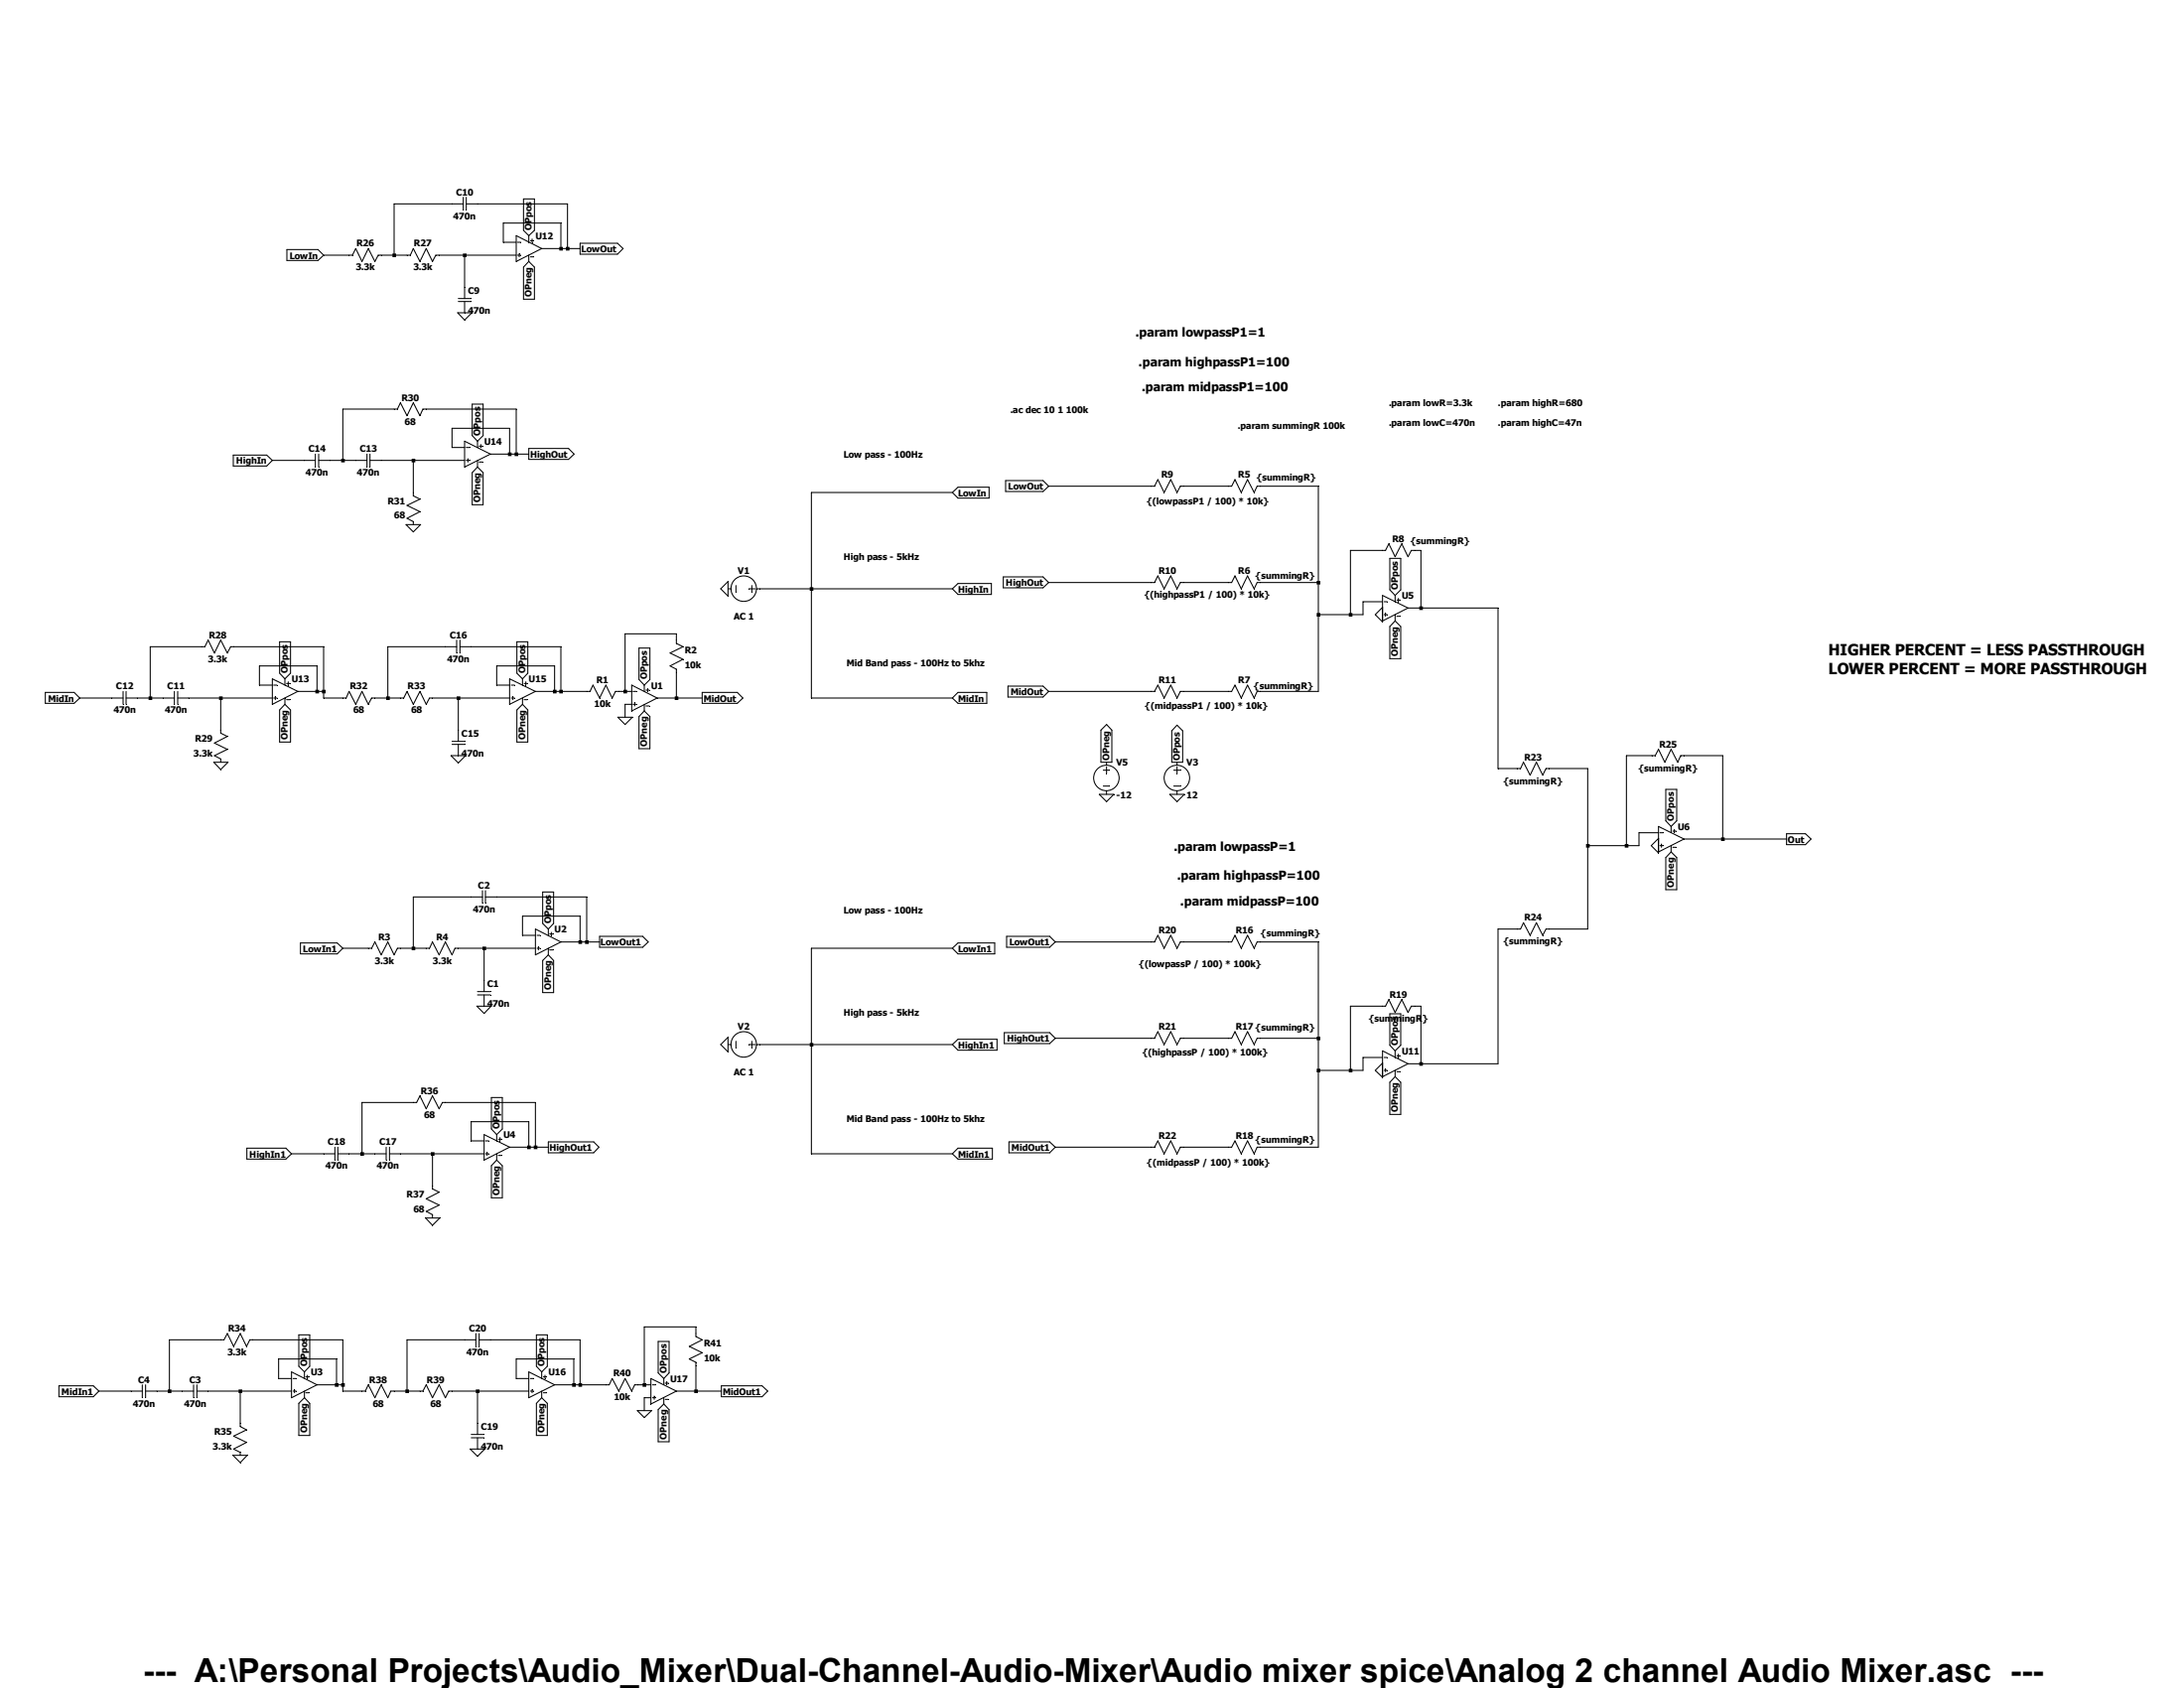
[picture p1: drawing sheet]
<svg xmlns="http://www.w3.org/2000/svg" width="279mm" height="216mm" viewBox="0 0 279 216" stroke-linecap="round" stroke-linejoin="round" font-family="sans-serif">
<g fill="none" stroke="#000" stroke-width=".13">
<path d="M36.7 31.9h4l.7 .7-.7 .7h-4zM41.4 32.6h3.7l.4-.8 .8 1.6 .8-1.6 .9 1.6 .4-.8h4.1l.4-.8 .8 1.6 .8-1.6 .8 1.6 .5-.8h10.2M58.6 38.2h1.7M58.6 38.6h1.7M59.3 26.1h-8.9v6.5M59.3 25.2v1.7M59.4 32.6v5.6M59.4 38.6v1.4M59.6 26.1h13v5.7M59.6 25.2v1.7M66 30.1l3.3 1.7-3.3 1.6zM66 31h-1.6v-2.5h7.4v3.3"/>
<path d="M66.2 32.6h.4M66.2 31h.4M66.4 32.4v.5M67 25.4h1.4v4.1l-.8 .6-.6-.6zM67.6 30.1v.9M67.6 32.6v.8M67.6 33.4l.8 .8v4.1h-1.4v-4.1zM67.9 30.8h.4M67.9 32.9h.4M68.1 30.6v.4M69.3 31.8h4.9M74.2 31.1h4.8l.7 .7-.7 .7h-4.8z"/>
<path d="M29.8 58.2h4.3l.7 .7-.7 .7h-4.3zM34.8 58.9h5.5M40.3 58.1v1.6M40.8 58.9h6.1M40.8 58.1v1.6M46.9 58.1v1.6M47.3 58.9h12.1M47.3 58.1v1.6M52.9 58.9v4.5l.8 .4-1.6 .8 1.6 .8-1.6 .9 .8 .4v.4M58.5 40h1.9l-1 .9zM59.4 56.4l3.3 1.7-3.3 1.6zM59.4 57.2h-1.6v-2.4h7.4v3.3"/>
<path d="M59.6 58.9h.5M59.6 57.2h.5M59.9 58.7v.4M60.4 51.7h1.4v4l-.7 .7-.7-.7zM61.1 56.4v.8M61.1 58.9v.8M61.1 59.7l.7 .8v4.1h-1.4v-4.1zM61.3 57.1h.4M61.3 59.1h.4M61.5 56.9v.3M62.7 58.1h4.9M66 58.1v-5.8h-11.9l-.4 .9-.8-1.7-.8 1.7-.9-1.7-.4 .8h-6.9v6.6"/>
<path d="M67.6 57.4h5.1l.7 .7-.7 .7h-5.1zM51.9 67.1h1.9l-.9 .9zM93.1 75.3h.4M93.1 74.4v1.8l-.9-.9zM94.1 74.9v.8M95.8 75.3h.8M96.2 74.9v.8M96.8 75.3h25M121.8 63h-18v26.3h18M121.8 63l.8-.7h3.9v1.4h-3.9zM121.8 75.3l.8-.7h4.2v1.4h-4.2zM128.4 73.8h5l.8 .7-.8 .7h-5z"/>
<path d="M128.7 61.5h4.7l.8 .7-.8 .7h-4.7zM134.2 62.2h13.5l.4-.9 .8 1.7 .9-1.7 .8 1.7 .4-.8h6.6l.4-.9 .8 1.7 .8-1.7 .8 1.7 .4-.8h7.9v26.2h-7.9l-.4 .9-.8-1.7-.8 1.7-.8-1.7-.4 .8h-6.6l-.4 .9-.8-1.7-.9 1.7-.8-1.7-.4 .8h-13.5M134.2 74.5h13.5l.4-.8 .8 1.6 .9-1.6 .8 1.6 .4-.8h6.6l.4-.8 .8 1.6 .8-1.6 .8 1.6 .4-.8h7.9M176.9 77.7l-1 .9 1 .9v-3.3l3.2 1.6M176.9 77h-2.5v1.6h-5.7M177.1 77h.4M177.1 78.6h.4M177.2 78.4v.4M177.8 71.4h1.4v4l-.7 .8-.7-.8zM178.5 76.2v.8M178.5 78.6v.8M178.5 79.4l.7 .7v4.1h-1.4v-4.1z"/>
<path d="M178.7 76.8h.4M178.7 78.8h.4M178.9 76.5v.5M180.1 77.8l-3.2 1.6M180.1 77.8h11.5v20.5h2.9l.4-.8 .8 1.6 .9-1.6 .8 1.6 .4-.8h5.3v20.5h-5.3l-.4 .8-.8-1.6-.9 1.6-.8-1.6-.4 .8h-2.9v17.3h-11.5M181.8 77.8v-7.4h-1.2l-.5 .8-.8-1.6-.8 1.6-.8-1.6-.5 .8h-4.4v8.2M5.8 88.6h3.7l.7 .7-.7 .7h-3.7zM10.2 89.3h5.5M15.7 88.4v1.7M16.1 89.3h6.2M16.1 88.4v1.7M19.2 89.3v-6.6h7l.4-.8 .8 1.6 .8-1.6 .9 1.6 .4-.8h11.9v6.6h2.9l.4-.9 .8 1.7 .8-1.7 .8 1.7 .4-.8h4.1l.5-.9 .8 1.7 .8-1.7 .8 1.7 .4-.8h10.3"/>
<path d="M22.3 88.4v1.7M22.7 89.3h12.1M22.7 88.4v1.7M27.3 97.5h1.9l-1 .9zM28.2 89.3v4.5l.9 .4-1.7 .8 1.7 .8-1.7 .8 .8 .5v.4M34.8 86.8l3.3 1.6-3.3 1.7zM34.8 87.6h-1.6v-2.4h7.4v3.2M35 89.3h.4M35 87.6h.4M35.2 89.1v.4M35.8 82.1h1.4v4l-.8 .7-.6-.7zM36.4 86.8v.8"/>
<path d="M36.4 89.3v.8M36.4 90.1l.8 .7v4.1h-1.4v-4.1zM36.7 87.4h.4M36.7 89.5h.4M36.9 87.2v.4M38.1 88.4h3.3M57.7 96.6h1.9l-1 1zM57.8 94.8h1.6M57.8 95.2h1.6M58.4 82.7h-8.8v6.6M58.4 81.9v1.6M58.6 89.3v5.5"/>
<path d="M58.6 95.2v1.4M58.8 82.7h13v5.7M58.8 81.9v1.6M65.2 87.6h-1.7v-2.4h7.5v3.2M65.2 86.8l3.3 1.6-3.3 1.7zM65.4 89.3h.4M65.4 87.6h.4M65.6 89.1v.4M66.1 82.1h1.4v4l-.7 .7-.7-.7zM66.1 90.8l.7-.7 .7 .7v4.1h-1.4zM66.8 86.8v.8M66.8 89.3v.8"/>
<path d="M67.1 87.4h.3M67.1 89.5h.3M67.3 87.2v.4M68.5 88.4h7l.4-.8 .8 1.7 .8-1.7 .8 1.7 .4-.9h2.1M79 91.7h1.9l-.9 1zM80 88.4v-7.3h6.5v1.2l.9 .4-1.7 .8 1.7 .8-1.7 .9 .8 .4v3.7M80.8 87.6l3.3 1.7-3.3 1.6zM80.8 90.1h-.8v1.6M81 88.4h.4M81 90.1h.4M81.2 89.9v.4M81.7 82.9h1.4v4l-.7 .7-.7-.7z"/>
<path d="M82.4 87.6v.8M82.4 90.1v.8M82.4 90.9l.7 .8v4.1h-1.4v-4.1zM82.6 88.3h.5M82.6 90.3h.5M82.8 88.1v.3M84.1 89.3h5.7M89.8 88.6h4.5l.7 .7-.7 .7h-4.5zM121.8 89.3l.8-.7h3.6v1.4h-3.6zM128.9 87.8h4.5l.8 .6-.8 .8h-4.5zM141.1 98.5h.8M141.6 97.5v.4"/>
<path d="M141.6 98.1v.8M141.6 92.7l.6 .7v4.1h-1.4v-4.1zM150.2 98.5h.8M150.6 97.5v.4M150.6 98.1v.8M150.6 92.8l.7 .7v4h-1.4v-4zM61.7 114.7h-8.8v6.6M61.7 113.9v1.6M62.1 114.7h13v5.8M62.1 113.9v1.6M68.5 119.6h-1.7v-2.4h7.4v3.3M68.5 118.8l3.3 1.7-3.3 1.6z"/>
<path d="M68.7 119.6h.4M69.4 114.1h1.4v4l-.7 .7-.7-.7zM70.1 118.8v.8M70.3 119.5h.4M70.5 119.3v.3M76.7 119.8h5.5l.7 .7-.7 .7h-5.5zM128.8 119.8h5.5l.7 .7-.7 .7h-5.5zM140.6 101.6h1.9l-.9 .9zM141.1 100.5h.8M141.6 101.2v.4M149.6 101.6h1.9l-.9 .9zM150.2 100.5h.8"/>
<path d="M150.6 101.2v.4M212.2 107.2l-1 1 1 .9v-3.4l3.2 1.6M212.2 106.5h-2.5v1.7h-6.6M212.3 106.5h.5M212.3 108.2h.5M212.6 107.9v.5M213.1 101h1.4v4l-.7 .7-.7-.7zM213.8 105.7v.8M213.8 108.2v.8M213.8 109l.7 .7v4.1h-1.4v-4.1zM214 106.3h.4M214 108.4h.4"/>
<path d="M214.2 106.1v.4M215.4 107.3l-3.2 1.7M215.4 107.3h13.2M220.4 107.3v-10.7h-5.4l-.4 .9-.8-1.7-.8 1.7-.8-1.7-.4 .8h-3.7v11.6M228.6 106.6h2.4l.7 .7-.7 .7h-2.4zM38.4 120.6h4.7l.8 .7-.8 .7h-4.7zM43.9 121.3h3.6l.5-.8 .8 1.6 .8-1.6 .8 1.6 .4-.8h4.1l.4-.8 .9 1.6 .8-1.6 .8 1.6 .4-.8h10.3M61 128.7h1.8l-.9 .9zM61.1 126.8h1.6M61.1 127.3h1.6M61.9 121.3v5.5M61.9 127.3v1.4"/>
<path d="M68.7 121.3h.4M68.9 121.1v.4M70.1 121.3v.8M70.1 122.1l.7 .8v4.1h-1.4v-4.1zM70.3 121.5h.4M71.8 120.5h4.9M93.1 133.6h.4M93.1 132.7v1.8l-.9-.9zM94.1 133.2v.8M95.8 133.6h.8M96.2 133.2v.8M96.8 133.6h25"/>
<path d="M121.8 121.3h-18v26.3h18M121.8 121.3l.8-.7h4.7v1.4h-4.7zM121.8 133.6l.8-.7h5v1.4h-5zM128.5 132.1h5.8l.7 .7-.7 .7h-5.8zM135 120.5h12.7l.4-.9 .8 1.7 .9-1.7 .8 1.7 .4-.8h6.6l.4-.9 .8 1.7 .8-1.7 .8 1.7 .4-.8h7.9v26.2h-7.9l-.4 .9-.8-1.7-.8 1.7-.8-1.7-.4 .8h-6.6l-.4 .9-.8-1.7-.9 1.7-.8-1.7-.4 .8h-12.7M135 132.8h12.7l.4-.8 .8 1.6 .9-1.6 .8 1.6 .4-.8h6.6l.4-.8 .8 1.6 .8-1.6 .8 1.6 .4-.8h7.9M176.9 136l-1 .9 1 .9v-3.4l3.2 1.7M176.9 135.3h-2.5v1.6h-5.7M177.1 135.3h.4M177.1 136.9h.4M177.2 136.7v.4M177.8 129.7h1.4v4l-.7 .7-.7-.7z"/>
<path d="M178.5 134.4v.9M178.5 136.9v.8M178.5 137.7l.7 .7v4.1h-1.4v-4.1zM178.7 135h.4M178.7 137.1h.4M178.9 134.8v.5M180.1 136.1l-3.2 1.6M181.8 136.1v-7.4h-1.2l-.5 .8-.8-1.7-.8 1.7-.8-1.7-.5 .9h-4.4v8.2M31.6 146.9h5l.7 .7-.7 .7h-5zM37.3 147.6h5.5M42.8 146.7v1.7M43.2 147.6h6.2"/>
<path d="M43.2 146.7v1.7M49.4 146.7v1.7M49.8 147.6h12.1M49.8 146.7v1.7M54.4 155.8h1.9l-1 .9zM55.3 147.6v4.5l.9 .4-1.7 .8 1.7 .8-1.7 .8 .8 .5v.4M61.9 145.9h-1.6v-2.4h7.3v3.2M61.9 145.1l3.3 1.6-3.3 1.7zM62.1 147.6h.4M62.1 145.9h.4M62.3 147.4v.4M62.9 140.4h1.4v4l-.8 .7-.6-.7z"/>
<path d="M63.5 145.1v.8M63.5 147.6v.8M63.5 148.4l.8 .7v4.1h-1.4v-4.1zM63.8 145.7h.4M63.8 147.8h.4M64 145.5v.4M65.2 146.7h4.9M68.5 146.7v-5.7h-11.9l-.4 .8-.9-1.6-.8 1.6-.8-1.6-.4 .8h-7v6.6M70.1 146h5.8l.7 .7-.7 .7h-5.8zM122.6 146.9h4.4v1.4h-4.4l-.8-.7zM129.1 146h5.2l.7 .7-.7 .7h-5.2zM7.5 177.2h4.4l.8 .7-.8 .7h-4.4z"/>
<path d="M12.7 177.9h5.5M18.2 177.1v1.7M18.6 177.9h6.2M18.6 177.1v1.7M21.7 177.9v-6.5h7l.4-.8 .8 1.6 .8-1.6 .8 1.6 .5-.8h11.9v6.5h2.8l.4-.8 .9 1.7 .8-1.7 .8 1.7 .4-.9h4.1l.4-.8 .8 1.7 .9-1.7 .8 1.7 .4-.9h10.2M24.8 177.1v1.7M25.2 177.9h12.1M25.2 177.1v1.7M30.7 177.9v4.6l.8 .4-1.6 .8 1.6 .8-1.6 .8 .8 .5v.3M37.3 175.5l3.3 1.6-3.3 1.7zM37.3 176.3h-1.7v-2.5h7.5v3.3M37.5 177.9h.4"/>
<path d="M37.5 176.3h.4M37.7 177.7v.4M38.2 170.7h1.4v4.1l-.7 .7-.7-.7zM38.9 175.5v.8M38.9 177.9v.9M38.9 178.8l.7 .7v4.1h-1.4v-4.1zM39.1 176.1h.4M39.1 178.1h.4M39.3 175.9v.4M40.6 177.1h3.3M60.9 171.4h-8.8v6.5M60.9 170.6v1.6"/>
<path d="M61.1 177.9v5.6M61.3 171.4h12.9v5.7M61.3 170.6v1.6M67.6 176.3h-1.6v-2.5h7.4v3.3M67.6 175.5l3.4 1.6-3.4 1.7zM67.9 177.9h.4M67.9 176.3h.4M68.1 177.7v.4M68.6 170.7h1.4v4.1l-.7 .7-.7-.7zM69.3 175.5v.8M69.3 177.9v.9M69.3 178.8l.7 .7v4.1h-1.4v-4.1z"/>
<path d="M69.5 176.1h.4M69.5 178.1h.4M69.7 175.9v.4M71 177.1h6.9l.4-.8 .9 1.6 .8-1.6 .8 1.6 .4-.8h2.1M82.4 177.1v-7.4h6.6v1.2l.8 .5-1.6 .8 1.6 .8-1.6 .8 .8 .4v3.7M83.3 178.8h-.9v1.6M83.3 176.3l3.2 1.6-3.2 1.7zM83.5 177.1h.4M83.5 178.8h.4M83.7 178.6v.4M84.2 171.6h1.4v4l-.7 .7-.7-.7zM84.9 176.3v.8"/>
<path d="M84.9 178.8v.8M84.9 179.6l.7 .7v4.1h-1.4v-4.1zM85.1 176.9h.4M85.1 179h.4M85.3 176.7v.4M86.5 177.9h5.8M92.3 177.2h5.2l.7 .7-.7 .7h-5.2zM29.8 186.1h1.8l-.9 1zM60.2 185.3h1.8l-.9 1zM60.3 183.5h1.6M60.3 183.9h1.6M61.1 183.9v1.4"/>
<path d="M81.5 180.4h1.9l-1 .9z"/>
<circle cx="95.1" cy="75.3" r="1.63"/>
<circle cx="141.5" cy="99.5" r="1.63"/>
<circle cx="150.6" cy="99.5" r="1.63"/>
<circle cx="95.1" cy="133.6" r="1.63"/>
</g>
<g fill="#000">
<path d="M60.9 177.7h.4v.5h-.4zM61.7 121.1h.5v.4h-.5zM65 57.9h.4v.4h-.4zM65.8 57.9h.5v.4h-.5zM67.4 146.5h.5v.5h-.5zM68.3 146.5h.4v.5h-.4zM70.7 88.2h.5v.5h-.5zM71.5 31.6h.5v.4h-.5zM71.5 88.2h.5v.5h-.5zM72.4 31.6h.5v.4h-.5zM73.2 176.9h.5v.5h-.5zM74 120.3h.5v.4h-.5zM74 176.9h.5v.5h-.5zM74.8 120.3h.5v.4h-.5zM79.8 88.2h.4v.5h-.4zM82.2 176.9h.5v.5h-.5zM86.3 89.1h.5v.4h-.5zM88.8 177.7h.5v.5h-.5zM103.6 75.1h.5v.5h-.5zM103.6 133.4h.5v.5h-.5zM168.4 74.3h.5v.5h-.5zM168.4 78.4h.5v.5h-.5zM168.4 132.6h.5v.5h-.5zM168.4 136.7h.5v.5h-.5zM172.6 78.4h.4v.5h-.4zM172.6 136.7h.4v.5h-.4zM181.6 77.6h.4v.4h-.4zM181.6 135.8h.4v.5h-.4zM202.9 107.9h.5v.5h-.5zM207.9 107.9h.4v.5h-.4zM220.2 107.1h.4v.5h-.4z" fill-rule="evenodd"/>
<path d="M19 89.1h.5v.4h-.5zM21.5 177.7h.4v.5h-.4zM28 89.1h.5v.4h-.5zM30.5 177.7h.5v.5h-.5zM40.3 88.2h.5v.5h-.5zM41.2 88.2h.5v.5h-.5zM42.8 176.9h.5v.5h-.5zM43.6 58.7h.5v.4h-.5zM43.6 176.9h.5v.5h-.5zM46.1 147.4h.5v.4h-.5zM49.4 89.1h.5v.4h-.5zM50.2 32.4h.5v.5h-.5zM51.9 177.7h.4v.5h-.4zM52.7 58.7h.4v.4h-.4zM52.7 121.1h.4v.4h-.4zM55.1 147.4h.5v.4h-.5zM58.4 89.1h.5v.4h-.5zM59.2 32.4h.5v.5h-.5z" fill-rule="evenodd"/>
</g>
<text font-size="4.2" x="18.3" y="215.2">--- A:\Personal Projects\Audio_Mixer\Dual-Channel-Audio-Mixer\Audio mixer spice\Analog 2 channel Audio Mixer.asc ---</text>
<g font-size="2">
<text x="233.9" y="83.9">HIGHER PERCENT = LESS PASSTHROUGH</text>
<text x="233.9" y="86.3">LOWER PERCENT = MORE PASSTHROUGH</text>
</g>
<g font-size="1.6">
<text x="145.2" y="43.1">.param lowpassP1=1</text>
<text x="145.7" y="46.8">.param highpassP1=100</text>
<text x="146" y="50.1">.param midpassP1=100</text>
<text x="150.2" y="108.8">.param lowpassP=1</text>
<text x="150.6" y="112.5">.param highpassP=100</text>
<text x="151" y="115.8">.param midpassP=100</text>
</g>
<g font-size="1.2">
<text x="58" y="28">470n</text>
<text x="58.3" y="25">C10</text>
<text x="68" y="29.5" transform="rotate(-90 68 29.5)">OPpos</text>
<text x="37" y="33.1">LowIn</text>
<text x="45.5" y="34.6">3.3k</text>
<text x="45.6" y="31.5">R26</text>
<text x="52.9" y="34.6">3.3k</text>
<text x="53" y="31.5">R27</text>
<text x="68.5" y="30.6">U12</text>
<text x="74.4" y="32.3">LowOut</text>
<text x="59.9" y="37.6">C9</text>
<text x="59.9" y="40.1">470n</text>
<text x="68" y="38" transform="rotate(-90 68 38)">OPneg</text>
<text x="51.4" y="51.3">R30</text>
<text x="129.2" y="52.8">.ac dec 10 1 100k</text>
<text x="177.7" y="52">.param lowR=3.3k</text>
<text x="191.6" y="52">.param highR=680</text>
<text x="30.2" y="59.4">HighIn</text>
<text x="39.5" y="57.8">C14</text>
<text x="46" y="57.8">C13</text>
<text x="51.8" y="54.3">68</text>
<text x="61.5" y="55.7" transform="rotate(-90 61.5 55.7)">OPpos</text>
<text x="61.9" y="56.9">U14</text>
<text x="67.8" y="58.5">HighOut</text>
<text x="107.9" y="58.5">Low pass - 100Hz</text>
<text x="158.4" y="54.9">.param summingR 100k</text>
<text x="177.7" y="54.4">.param lowC=470n</text>
<text x="191.6" y="54.4">.param highC=47n</text>
<text x="39.1" y="60.9">470n</text>
<text x="45.7" y="60.9">470n</text>
<text x="49.6" y="64.5">R31</text>
<text x="61.5" y="64.3" transform="rotate(-90 61.5 64.3)">OPneg</text>
<text x="122.6" y="63.5">LowIn</text>
<text x="129" y="62.7">LowOut</text>
<text x="146.7" y="64.6">{(lowpassP1 / 100) * 10k}</text>
<text x="148.5" y="61.1">R9</text>
<text x="158.4" y="61.1">R5</text>
<text x="160.7" y="61.5">{summingR}</text>
<text x="50.4" y="66.3">68</text>
<text x="107.9" y="71.7">High pass - 5kHz</text>
<text x="178.1" y="69.3">R8</text>
<text x="180.4" y="69.6">{summingR}</text>
<text x="94.4" y="73.4">V1</text>
<text x="122.6" y="75.8">HighIn</text>
<text x="128.7" y="75">HighOut</text>
<text x="146.4" y="76.5">{(highpassP1 / 100) * 10k}</text>
<text x="148.2" y="73.4">R10</text>
<text x="158.4" y="73.4">R6</text>
<text x="160.6" y="74">{summingR}</text>
<text x="178.9" y="75.4" transform="rotate(-90 178.9 75.4)">OPpos</text>
<text x="179.3" y="76.6">U5</text>
<text x="26.7" y="81.6">R28</text>
<text x="57.5" y="81.6">C16</text>
<text x="87.6" y="83.6">R2</text>
<text x="93.9" y="79.2">AC 1</text>
<text x="178.9" y="83.9" transform="rotate(-90 178.9 83.9)">OPneg</text>
<text x="6.1" y="89.7">MidIn</text>
<text x="14.9" y="88.2">C12</text>
<text x="21.4" y="88.2">C11</text>
<text x="26.6" y="84.7">3.3k</text>
<text x="36.8" y="86.1" transform="rotate(-90 36.8 86.1)">OPpos</text>
<text x="37.3" y="87.3">U13</text>
<text x="44.7" y="88.2">R32</text>
<text x="52.2" y="88.2">R33</text>
<text x="57.2" y="84.7">470n</text>
<text x="67.2" y="86.1" transform="rotate(-90 67.2 86.1)">OPpos</text>
<text x="67.6" y="87.3">U15</text>
<text x="76.3" y="87.4">R1</text>
<text x="82.8" y="86.9" transform="rotate(-90 82.8 86.9)">OPpos</text>
<text x="83.3" y="88.1">U1</text>
<text x="87.6" y="85.4">10k</text>
<text x="90" y="89.7">MidOut</text>
<text x="108.3" y="85.2">Mid Band pass - 100Hz to 5khz</text>
<text x="122.6" y="89.7">MidIn</text>
<text x="129.3" y="88.9">MidOut</text>
<text x="148.2" y="87.4">R11</text>
<text x="158.4" y="87.4">R7</text>
<text x="160.4" y="88.1">{summingR}</text>
<text x="14.5" y="91.2">470n</text>
<text x="21.1" y="91.2">470n</text>
<text x="24.9" y="94.9">R29</text>
<text x="36.8" y="94.6" transform="rotate(-90 36.8 94.6)">OPneg</text>
<text x="45.2" y="91.2">68</text>
<text x="52.6" y="91.2">68</text>
<text x="59.1" y="94.2">C15</text>
<text x="67.2" y="94.6" transform="rotate(-90 67.2 94.6)">OPneg</text>
<text x="76" y="90.4">10k</text>
<text x="82.8" y="95.5" transform="rotate(-90 82.8 95.5)">OPneg</text>
<text x="146.5" y="90.7">{(midpassP1 / 100) * 10k}</text>
<text x="212.3" y="95.6">R25</text>
<text x="24.8" y="96.7">3.3k</text>
<text x="59.1" y="96.7">470n</text>
<text x="141.9" y="97.3" transform="rotate(-90 141.9 97.3)">OPneg</text>
<text x="142.8" y="98">V5</text>
<text x="151" y="97.3" transform="rotate(-90 151 97.3)">OPpos</text>
<text x="151.8" y="98">V3</text>
<text x="192.3" y="100.3">{summingR}</text>
<text x="195" y="97.2">R23</text>
<text x="209.6" y="98.6">{summingR}</text>
<text x="142.8" y="102.1">-12</text>
<text x="151.8" y="102.1">12</text>
<text x="214.2" y="105" transform="rotate(-90 214.2 105)">OPpos</text>
<text x="214.6" y="106.2">U6</text>
<text x="228.7" y="107.8">Out</text>
<text x="61.2" y="113.7">C2</text>
<text x="214.2" y="113.5" transform="rotate(-90 214.2 113.5)">OPneg</text>
<text x="60.5" y="116.7">470n</text>
<text x="70.5" y="118.1" transform="rotate(-90 70.5 118.1)">OPpos</text>
<text x="71" y="119.3">U2</text>
<text x="107.9" y="116.8">Low pass - 100Hz</text>
<text x="148.2" y="119.4">R20</text>
<text x="158.1" y="119.4">R16</text>
<text x="161.3" y="119.8">{summingR}</text>
<text x="195" y="117.8">R24</text>
<text x="38.8" y="121.8">LowIn1</text>
<text x="48" y="123.3">3.3k</text>
<text x="48.4" y="120.2">R3</text>
<text x="55.4" y="123.3">3.3k</text>
<text x="55.8" y="120.2">R4</text>
<text x="76.8" y="120.9">LowOut1</text>
<text x="122.6" y="121.8">LowIn1</text>
<text x="129.1" y="120.9">LowOut1</text>
<text x="145.7" y="123.7">{(lowpassP / 100) * 100k}</text>
<text x="192.3" y="120.8">{summingR}</text>
<text x="62.3" y="126.3">C1</text>
<text x="62.3" y="128.7">470n</text>
<text x="70.5" y="126.7" transform="rotate(-90 70.5 126.7)">OPneg</text>
<text x="94.4" y="131.7">V2</text>
<text x="107.9" y="130">High pass - 5kHz</text>
<text x="148.2" y="131.7">R21</text>
<text x="158.1" y="131.7">R17 {summingR}</text>
<text x="175.1" y="130.6">{summingR}</text>
<text x="177.8" y="127.6">R19</text>
<text x="93.9" y="137.5">AC 1</text>
<text x="122.6" y="134.1">HighIn1</text>
<text x="128.8" y="133.3">HighOut1</text>
<text x="146.1" y="135">{(highpassP / 100) * 100k}</text>
<text x="178.9" y="133.7" transform="rotate(-90 178.9 133.7)">OPpos</text>
<text x="179.3" y="134.9">U11</text>
<text x="53.8" y="139.9">R36</text>
<text x="54.2" y="143">68</text>
<text x="108.3" y="143.5">Mid Band pass - 100Hz to 5khz</text>
<text x="178.9" y="142.2" transform="rotate(-90 178.9 142.2)">OPneg</text>
<text x="31.9" y="148">HighIn1</text>
<text x="41.6" y="149.5">470n</text>
<text x="42" y="146.5">C18</text>
<text x="48.2" y="149.5">470n</text>
<text x="48.5" y="146.5">C17</text>
<text x="63.9" y="144.4" transform="rotate(-90 63.9 144.4)">OPpos</text>
<text x="64.4" y="145.6">U4</text>
<text x="70.3" y="147.2">HighOut1</text>
<text x="122.6" y="148">MidIn1</text>
<text x="129.4" y="147.2">MidOut1</text>
<text x="146.7" y="149.1">{(midpassP / 100) * 100k}</text>
<text x="148.2" y="145.7">R22</text>
<text x="158.1" y="145.7">R18</text>
<text x="160.6" y="146.2">{summingR}</text>
<text x="52" y="153.2">R37</text>
<text x="52.9" y="155">68</text>
<text x="63.9" y="152.9" transform="rotate(-90 63.9 152.9)">OPneg</text>
<text x="29.1" y="173.4">3.3k</text>
<text x="29.2" y="170.3">R34</text>
<text x="59.6" y="173.4">470n</text>
<text x="60" y="170.3">C20</text>
<text x="90" y="172.3">R41</text>
<text x="7.9" y="178.4">MidIn1</text>
<text x="17" y="179.9">470n</text>
<text x="17.7" y="176.9">C4</text>
<text x="23.5" y="179.9">470n</text>
<text x="24.2" y="176.9">C3</text>
<text x="39.3" y="174.8" transform="rotate(-90 39.3 174.8)">OPpos</text>
<text x="39.8" y="175.9">U3</text>
<text x="47.2" y="176.9">R38</text>
<text x="47.7" y="179.9">68</text>
<text x="54.6" y="176.9">R39</text>
<text x="55" y="179.9">68</text>
<text x="69.7" y="174.8" transform="rotate(-90 69.7 174.8)">OPpos</text>
<text x="70.1" y="175.9">U16</text>
<text x="78.4" y="176.1">R40</text>
<text x="78.5" y="179.1">10k</text>
<text x="85.3" y="175.6" transform="rotate(-90 85.3 175.6)">OPpos</text>
<text x="85.7" y="176.8">U17</text>
<text x="90" y="174.1">10k</text>
<text x="92.5" y="178.4">MidOut1</text>
<text x="27.2" y="185.4">3.3k</text>
<text x="27.4" y="183.6">R35</text>
<text x="39.3" y="183.3" transform="rotate(-90 39.3 183.3)">OPneg</text>
<text x="61.5" y="182.9">C19</text>
<text x="61.5" y="185.4">470n</text>
<text x="69.7" y="183.3" transform="rotate(-90 69.7 183.3)">OPneg</text>
<text x="85.3" y="184.1" transform="rotate(-90 85.3 184.1)">OPneg</text>
</g>
</svg>
